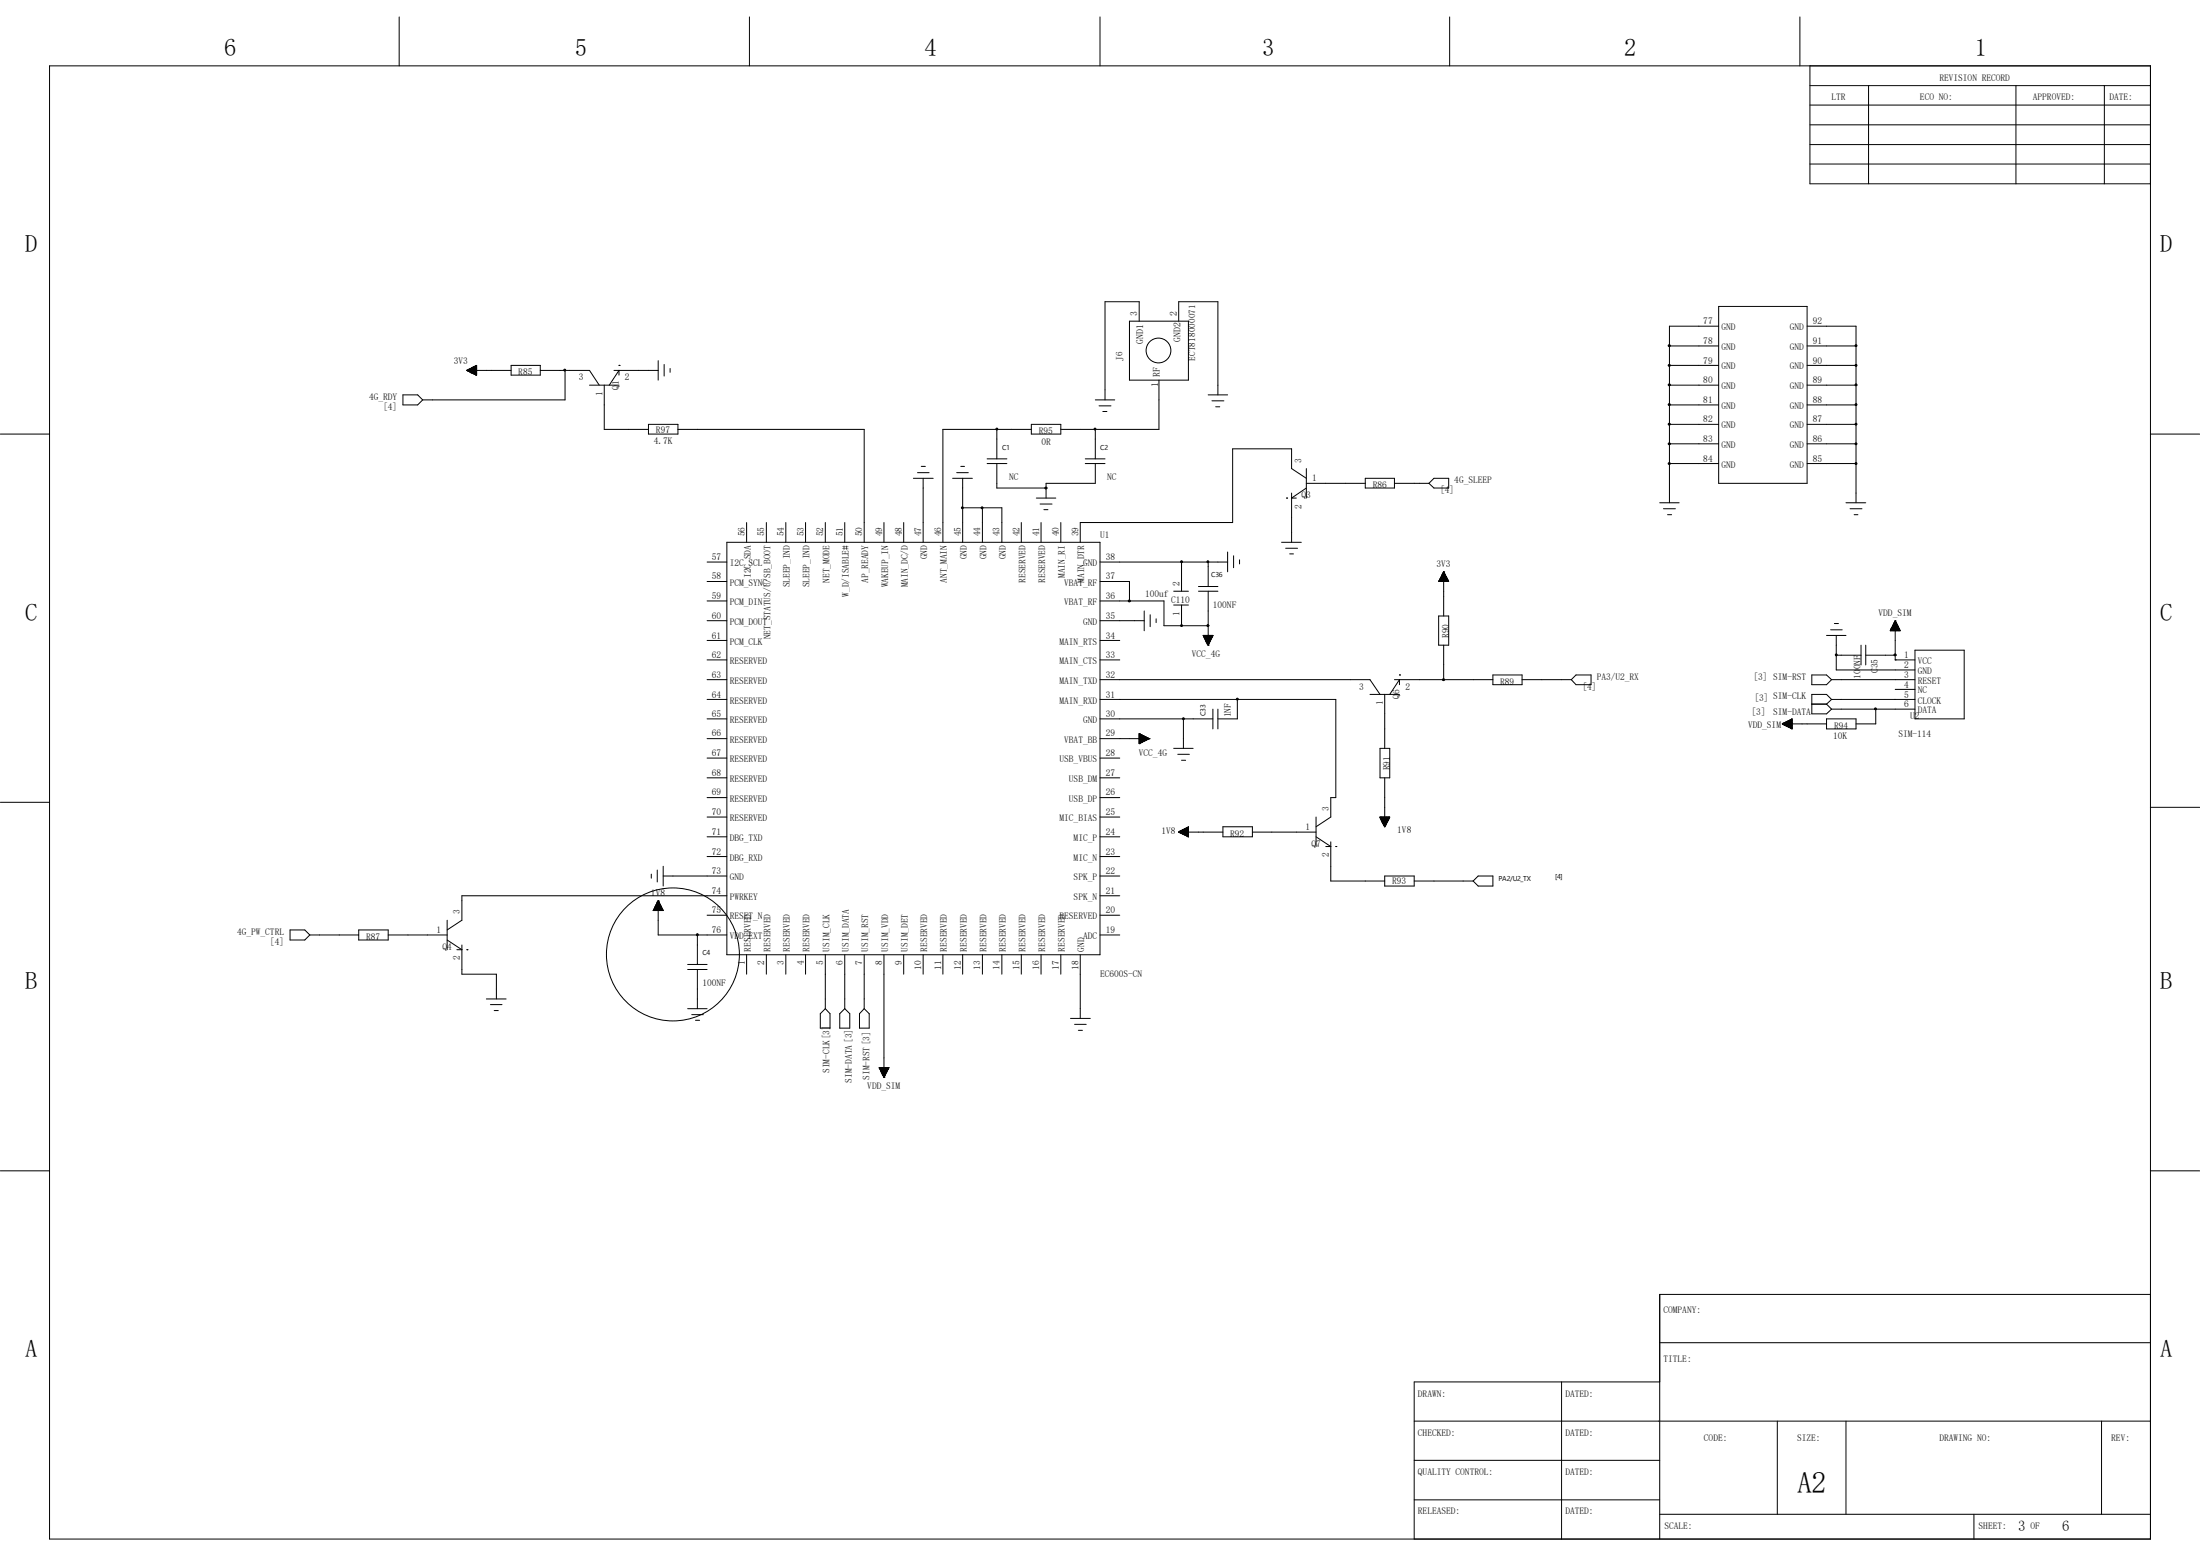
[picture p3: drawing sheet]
<svg xmlns="http://www.w3.org/2000/svg" width="297mm" height="210mm" viewBox="0 0 297 210" stroke-linecap="round" stroke-linejoin="round" font-family="sans-serif">
<g fill="none" stroke="#000" stroke-width=".14">
<path d="M6.7 8.9h283.6v198.8h-283.6zM53.9 2.3v6.6M101.2 2.3v6.6M148.5 2.3v6.6M195.7 2.3v6.6M243 2.3v6.6M244.3 8.9v15.9h46M244.3 16.8h46M244.3 11.6h46M244.3 14.2h46M244.3 19.5h46M252.3 11.6v13.2"/>
<path d="M272.2 11.6v13.2M284.1 11.6v13.2M244.3 22.1h46M0 58.6h6.7M54.4 53.3h2l.7 .7-.7 .7h-2zM63 50h6M63 50l1.3 .6M63 50l1.3-.7v1.3M63 50h.1M63.1 50h1.2M63.2 49.9v.2h1.1M63.2 49.9v.2"/>
<path d="M63.3 49.8v.3h1M63.3 49.8h1M63.4 49.8v.4M63.4 49.8v.4h.9M63.5 49.8h.8M63.5 49.7v.5M63.5 50.2h.8M63.6 50.3h.7M63.6 49.7v.6M63.7 49.7h.6M63.7 49.6v.7M63.7 49.6v.8h.6"/>
<path d="M63.8 49.6h.5M63.8 49.6v.8M63.9 49.5v1M64 49.5v1M64.1 49.4v1.1h.2M64.2 49.4v1.2M64.3 49.4v1.2M64.3 49.4h.1M64.3 49.3v1.3M64.3 49.4h-.1v1.2h.1M64.3 49.5h-.3v1h.3M64.3 49.6h-.5v.8h.5"/>
<path d="M64.3 49.9h-1.1v.2M64.3 49.7h-.8v.5M64.3 49.4h-.2v1.1M69 49.3h3.9v1.3h-3.9zM72.9 50h6.7l1.3 2M76.3 50v4h-19.2M79.6 52h4M81.6 52v6h5.9M82.9 50h6M83.6 49.3h.1M83.6 50.6v-.6l-1.3 2M87.5 57.3h4v1.3h-4z"/>
<path d="M88.9 48.7v2.6M89.7 49.2v1.6M90.5 49.7v.5M91.5 58h25.2v15.2M134.6 58v3.9M139.2 57.3h4v1.3h-4zM139.2 58h-11.9v15.2M147.9 58v3.9M147.9 54h2.6M148.4 54.8h1.6M148.9 55.5h.5M152.5 43.3h7.9v8h-7.9z"/>
<path d="M153.8 43.3v-2.6h-4.6v13.3M156.5 51.3v6.7h-13.3M159.1 43.3v-2.6h5.3v12.6M163.1 53.3h2.6M163.6 54.1h1.6M164.1 54.9h.6M225.4 59.9h.1M225.4 46.7h6.6M225.4 49.3h6.6M225.4 52h6.6M225.4 54.7h6.6M225.4 57.3h6.6"/>
<path d="M225.4 59.9h6.6M232 41.4h12v23.8h-12zM232 44h-6.6v23.9M244 44h6.6v23.9M244 46.7h6.6M244 49.3h6.6M244 52h6.6M244 54.7h6.6M244 57.3h6.6M244 59.9h6.6M250.6 52h.1M290.3 58.6h6.7"/>
<path d="M95.5 75.9h2.6M95.5 78.5h2.6M98.1 73.2h50.4v55.7h-50.4zM100.8 70.5v2.7M103.5 70.5v2.7M106.1 70.5v2.7M108.8 70.5v2.7M111.4 70.5v2.7M114 70.5v2.7M119.3 70.5v2.7M122 70.5v2.7M123.3 64.6h2.7"/>
<path d="M123.9 63.8h1.5M124.4 62.9h.5M124.6 64.6v8.6M128.6 64.6h2.7M129.2 63.8h1.5M129.7 62.9h.5M130 68.5h5.3v4.7M130 64.6v8.6M132.6 68.5v4.7M133.3 62.6h2.6M133.3 61.9h2.6M134.6 62.6v3.3h6.6"/>
<path d="M137.9 70.5v2.7M139.9 67.2h2.6M140.4 68h1.6M140.5 70.5v2.7M140.9 68.8h.6M141.2 65.9h.1M143.2 70.5v2.7M146.5 62.6h2.7M146.5 61.9h2.7M147.9 62.6v2.6h-6.7v2M148.5 75.9h17.2M148.5 78.5h4v2.6"/>
<path d="M158.5 79.8h1.9M159.5 75.9v3.9M161.8 79.2h2.6M161.8 79.8h2.6M163.1 75.9v3.3M163.1 79.8v7.3M165.7 74.5v2.7M166.5 75v1.6M167.3 75.6v.5M173 73.2h2.7M173.6 74h1.6M173.7 67.2h.1"/>
<path d="M174.1 74.8h.5M174.4 66.5v6.7M176.4 65.2h7.9M176.4 64.6l-2-1.4v-2.6h-8v9.9h-20.6v2.7M176.4 63.2v4M176.4 65.9l-2 1.3h.6M184.3 64.6h4v1.3h-4zM188.3 65.2h4.6M193.6 64.6h2v1.3h-2l-.7-.7zM194.3 78.4l1.2 .1M194.3 78.4v.1M194.3 78.4h1.2"/>
<path d="M194.3 78.3v.2M194.4 78.3h1.1M194.4 78.2v.3M194.4 78.2h1M194.4 78.1h1M194.5 78h.8v.5M194.5 77.9h.8M194.5 77.9v.6M194.6 77.9h.6M194.6 77.8h.6v.7M194.6 77.7h.6M194.6 77.6v.9"/>
<path d="M194.7 77.7h.4M194.7 77.6h.4M194.7 77.5v1M194.7 77.5h.4M194.7 77.4v1.1M194.8 77.4h.2M194.8 77.4h.2v1.1M194.8 77.3h.2M194.8 77.3v1.2M194.9 77.3h.1M194.9 77.3v1.2M194.9 77.2v1.3"/>
<path d="M194.9 77.2h.1M194.9 77.2l.7 1.3h-1.4zM194.9 77.2v5.9M195.1 77.5v1M195.1 77.6v.9M195.2 77.7v.8M195.2 77.8h-.6v.7M195.3 77.9v.6M195.3 78h-.8v.5M195.4 78.1h-1v.4M195.4 78.1v.4M195.5 78.2v.3"/>
<path d="M195.5 78.3v.2M224.1 67.9h2.6M224.6 68.7h1.6M225.1 69.5h.6M225.4 62.6h6.6M244 62.6h6.6M249.2 67.9h2.7M249.8 68.7h1.6M250.3 69.5h.5M95.5 81.1h2.6M95.5 83.8h2.6M95.5 86.4h2.6"/>
<path d="M95.5 89.1h2.6M95.5 91.7h2.6M95.5 94.4h2.6M95.5 97h2.6M95.5 99.7h2.6M148.5 81.1h8.6v3.4h6M148.5 83.8h6M148.5 86.4h2.7M148.5 89.1h2.7M148.5 91.7h36.5l1.3 2M148.5 94.4h31.8v13.3h-.6v2.6l-2 1.3M148.5 97h15.2"/>
<path d="M148.5 99.7h6.7M153.8 99h.1M153.8 99v1.4M153.8 99l1.4 .7M153.8 99.1h.3v1.1h-.3M153.8 99.3h.5v.8h-.5M153.8 100h.8M153.8 99.8h1.1M153.8 99.8h1.2M153.8 99.7h1.4M153.8 99.7h1.3M153.8 99.6h1.2v.2"/>
<path d="M153.8 99.6h1.1v.2M153.8 99.5h1v.4M153.8 99.4h.9v.5M153.8 99.4h.8v.6M153.8 99.4h.6v.6M153.8 99.2h.4v1M153.8 99.2h.3v1M153.8 99.1h.1v1.2M153.9 99.1v1.2M154 99.1v1.2h-.2M154.1 99.1v1.1M154.2 99.2v1"/>
<path d="M154.3 99.3v.8M154.4 99.3v.7M154.5 82.5v2.6M154.5 99.4v.6M154.6 99.4v.5M154.7 99.5v.4h-.9M154.8 99.5v.4h-1M154.9 99.6v.2M155 99.7h.1M155.2 99.7h.1M155.2 99.7l-1.4 .7M155.3 83v1.6"/>
<path d="M156.1 83.5v.5M158.5 81.7h1.9M159.5 81.7v2.8M159.8 97v4M162.5 85.9h1.2M162.5 85.8v.1M162.5 85.8v.1h1.2v-.1M162.6 86h1.1M162.6 85.8v.3M162.6 86.1h1M162.6 85.8v.4M162.6 86.2h.9"/>
<path d="M162.7 86.3h.8M162.7 85.8v.5h.8v-.5M162.7 85.8v.6h.7M162.8 85.8v.7M162.8 86.5h.6M162.8 85.8v.8M162.9 86.6h.4M162.9 85.8v.9M162.9 86.7h.4M162.9 85.8v1h.3M163 85.8v1.2M163 87h.2"/>
<path d="M163.1 85.8v1.2M163.1 87.1h.1M163.1 84.5h.1M163.2 85.8v1.2h-.1M163.2 85.8v1.1h-.2M163.2 85.8v1h-.3M163.3 85.8v.9h-.4M163.4 85.8v.8h-.6M163.4 85.8v.6h-.6M163.4 85.8v.6h-.7M163.6 85.8v.3h-1M163.6 85.8v.2h-1"/>
<path d="M163.7 85.8h-1.2M163.7 95.7v2.7M163.7 85.8h-1.3l.7 1.3M163.7 85.8l-.6 1.3M164.4 95.7v2.7M167 94.4v2.6h-2.6M185 93.7h3.9M186.9 93.7v7.3M188.3 91.7h13.2M188.9 91.1h.1M188.9 92.4v-.7l-1.3 2M194.2 83.1h1.4v4h-1.4z"/>
<path d="M194.9 87.1v4.6M201.5 91.1h4v1.3h-4zM205.5 91.7h6.6M212.8 91.1h2v1.3h-2l-.7-.7zM240.6 97.7h6M240.6 97.7l1.3-.7v1.4zM240.7 97.7h1.2M240.8 97.8h1.1M240.8 97.6v.2M240.9 97.6v.2M240.9 97.5v.4h1M241 97.5h.9"/>
<path d="M241 97.5v.4M241 97.9h.9M241.1 97.5v.5h.8M241.1 97.5v.5M241.2 97.5h.7M241.2 97.4v.6M241.2 97.4v.6h.7M241.3 97.4h.6M241.3 97.4v.6M241.3 97.3v.8h.6M241.4 97.3h.5M241.4 97.3v.8"/>
<path d="M241.5 97.2v.9M241.6 97.2v1h.3M241.6 97.2h.3M241.6 97.2v1M241.7 97.2v1.1M241.8 97.1v1.2h.1M241.9 97.1v1.2M241.9 97.1h.1M241.9 97.2h-.2v1h.2M241.9 97.3h-.4v.8h.4M241.9 97.6h-1.2v.1M241.9 97.6h-1.1v.2"/>
<path d="M241.9 97.5h-.9v.4M241.9 97.1h-.1v1.2M244.6 91.1h2l.7 .6-.7 .7h-2zM244.6 95h2M246.6 97h4v1.4h-4zM246.6 85.8h2.6M246.6 95l.7 .7M247.1 85h1.6M247.3 91.7h11.2M247.3 94.4h11.2M247.3 95.7h11.2M247.3 94.4l-.7-.7h-2v2.7h2l.7-.7"/>
<path d="M247.3 94.4l-.7 .6M247.6 84.2h.6M247.9 88.4h3.3M247.9 85.8v4.6h10.6M251.2 87.1v2.6M251.9 87.1v2.6M251.9 88.4h4M253.2 95.7v2h-2.6M255.2 85.1h1.3M255.2 85v.1M255.3 85h1.2M255.3 84.9v.2"/>
<path d="M255.3 84.9h1.1M255.3 84.8v.3M255.4 84.8h1M255.4 84.8h.9v.3M255.4 84.7v.4M255.4 84.7h.9M255.4 84.6v.5M255.5 84.6h.8v.5M255.5 84.5h.7v.6M255.6 84.5h.6M255.6 84.4h.6M255.6 84.4v.7"/>
<path d="M255.6 84.2v.9M255.7 84.3h.4M255.7 84.2h.4M255.7 84.2v.9M255.7 84.1h.3v1M255.7 84v1.1M255.7 84.1h.3M255.8 84h.2M255.8 84h.1M255.8 83.9v1.2M255.8 83.9h.1v1.2M255.9 83.8h.1"/>
<path d="M255.9 89.1h.1M255.9 88.4h.1M255.9 89.1h2.6M255.9 93h2.6M255.9 83.8v5.3M255.9 83.8l.6 1.3h-1.3zM255.9 83.9h-.1v1.2M256 84v1.1M256.1 84.2v.9M256.2 84.3v.8M256.2 84.5h-.7v.6M256.2 84.4v.7"/>
<path d="M256.4 84.8v.3M256.5 85v.1M258.5 87.8h6.7v9.2h-6.7zM0 108.3h6.7M87.9 118v.5M88.7 117.4v1.6M89.5 118.2h8.6M89.5 116.9v2.7M95.5 102.3h2.6M95.5 105h2.6M95.5 107.7h2.6M95.5 110.3h2.6"/>
<path d="M95.5 112.9h2.6M95.5 115.6h2.6M148.5 102.3h2.7M148.5 105h2.7M148.5 107.7h2.7M148.5 110.3h2.7M148.5 112.9h2.7M148.5 115.6h2.7M148.5 118.2h2.7M153.8 100.4h.1M153.8 100.2h.4M153.8 100.2h.5"/>
<path d="M153.8 100h.7M158.5 101h2.6M159 101.8h1.6M159.1 112.3h.1M159.1 112.3h6M159.1 112.3l1.3-.7v1.3M159.1 112.3l1.3 .6M159.2 112.4h1.2M159.2 112.3h.1M159.3 112.4h1.1M159.3 112.2v.2M159.4 112.1v.3h1"/>
<path d="M159.5 112.1v.4h.9M159.5 102.6h.6M159.6 112.6h.8M159.6 112.1v.4M159.7 112.6h.7M159.7 112v.6M159.8 112.6h.6M159.8 111.9v.7M159.9 111.9v.8M159.9 112.7h.5M160 111.8v.9M160.1 112.8h.3"/>
<path d="M160.1 111.8v1M160.2 111.7v1.1M160.3 111.7v1.2M160.4 112.9h.1M160.4 111.7h-.1v1.2h.1M160.4 111.8h-.3v.9h.3M160.4 112.2h-1.2v.2M160.4 112.2h-1.1v.2M160.4 112.1h-1v.3M160.4 112.1h-.8v.4M160.4 112h-.8v.6M160.4 112h-.6v.6"/>
<path d="M160.4 111.9h-.5v.7M160.4 111.8h-.4v.9M160.4 111.8h-.2v1M160.4 111.7v1.2M165.1 111.6h4v1.3h-4zM169.1 112.3h8.6M177.7 110.3v4M177.7 112.9l2 1.4h-.7M179.7 113.6v5.3h7.2M180.3 114.3h.1M186.3 101h1.3v4h-1.3zM186.3 110.3h1.3l-.7 1.3"/>
<path d="M186.3 110.3v.1h1.3M186.3 110.3l.6 1.3M186.3 110.3h1.3M186.4 110.3v.2h1.1M186.4 110.4h1.2M186.4 110.5h1.1M186.4 110.3v.3h1.1v-.3M186.5 110.7h.9M186.5 110.3v.4h1M186.5 110.3v.5h.9v-.5M186.6 110.3v.6h.7M186.6 110.8h.8"/>
<path d="M186.6 111h.6M186.6 111h.7M186.6 110.3v.7M186.6 111.1h.6M186.7 111.1h.5M186.7 110.3v.9M186.7 111.2h.5M186.7 110.3v1M186.8 111.4h.3M186.8 110.3v1h.3M186.9 110.3v1.2h.1M186.9 118.2h4v1.4h-4z"/>
<path d="M186.9 105v6.6M186.9 111.6h.1M187 110.3v1.2M187.1 110.3v1.1h-.2M187.1 110.3v1h-.3M187.2 110.3v.9h-.5M187.2 110.3v.8M187.2 110.3v.7M187.3 110.3v.6M187.5 110.3v.4h-1.1M187.5 110.3v.1M187.6 110.3h.1"/>
<path d="M190.9 118.9h8M198.9 118.9l.7-.7h1.9v1.4h-1.9zM290.3 109h6.7M39.2 125.5h1.9l.7 .7-.7 .7h-1.9zM41.8 126.2h6.6M48.4 125.5h4v1.4h-4zM52.4 126.2h8M60.4 124.2v4M60.4 126.9l2 1.3h-.7M62.4 127.6v3.9h4.6v3.3M63 128.2h.1M65.7 134.8h2.6"/>
<path d="M66.2 135.6h1.6M66.7 136.4h.6M88.2 122.9h1.3M88.2 122.8v.1M88.3 122.8h1.2M88.3 122.9v-.2h1.2v.2M88.3 122.7h1.1M88.3 122.6h1.1v.3M88.3 122.6h1.1M88.3 122.6v.3M88.4 122.5h.9v.4M88.4 122.5v.4"/>
<path d="M88.4 122.5h.9M88.4 122.9v-.5h.9v.5M88.5 122.3h.7M88.5 122.3h.7v.6M88.5 122.3v.6M88.6 122.2h.6v.7M88.6 122.1h.5v.8M88.6 122h.5v.9M88.6 121.9v1M88.7 121.9h.4M88.7 121.9h.3v1M88.7 121.8v1.1"/>
<path d="M88.7 121.7v1.2M88.7 121.8h.3M88.7 121.8h.3v1.1M88.8 121.7h.1M88.8 121.7h.1v1.2M88.8 121.6v1.3M88.9 121.6h.1M88.9 121.6v4.6h9.2M88.9 121.6l.6 1.3h-1.3zM89.1 122h-.5v.9M89.2 122.1h-.6v.8M92.8 130.2h2.7"/>
<path d="M92.8 130.9h2.7M92.8 136.1h2.7M93.4 136.9h1.6M93.9 137.7h.5M94.1 126.2v4M94.1 130.9v5.2M95.5 123.5h2.6M98.1 120.9h-35.7v3.3l-2 1.3M100.8 128.9v2.6M103.5 128.9v2.6M106.1 128.9v2.6M108.8 128.9v2.6"/>
<path d="M111.4 128.9v7.2M111.4 136.1l.7 .7v2h-1.4v-2zM113.4 136.8l.6-.7 .7 .7v2h-1.3zM114 128.9v7.2M116.7 128.9v7.2M116.7 136.1l.6 .7v2h-1.3v-2zM119.3 128.9v16.5M122 128.9v2.6M124.6 128.9v2.6M127.3 128.9v2.6M130 128.9v2.6M132.6 128.9v2.6"/>
<path d="M135.3 128.9v2.6M137.9 128.9v2.6M140.5 128.9v2.6M143.2 128.9v2.6M144.5 137.5h2.7M145.1 138.3h1.5M145.6 139.1h.5M145.8 128.9v8.6M148.5 120.9h2.7M148.5 123.5h2.7M148.5 126.2h2.7M0 158h6.7"/>
<path d="M118.7 144.1l.6 1.3M118.7 144.1h1.3l-.7 1.3M118.7 144.1v.1M118.7 144.2h1.3M118.8 144.3h1.1M118.8 144.1v.2M118.8 144.4h1M118.8 144.1v.3h1.1v-.3M118.9 144.1v.4h.9v-.4M118.9 144.5h.9M118.9 144.1v.5M119 144.1v.6h.7v-.6"/>
<path d="M119 144.6h.7M119 144.7h.7M119 144.1v.7h.6M119.1 144.1v.8h.5M119.1 144.1v.9M119.2 145h.3M119.2 144.1v1.1M119.2 145.2h.3M119.3 144.1v1.1M119.3 145.2h.1M119.3 144.1v1.3M119.3 145.4h.1"/>
<path d="M119.4 144.1v1.2h-.1M119.5 144.1v1.1h-.2M119.5 144.1v1h-.3M119.5 144.1v.9h-.4M119.6 144.1v.8h-.5M119.7 144.1v.7h-.7M119.8 144.1v.5h-.9M119.9 144.1v.1h-1.1M120 144.1h-1.3M290.3 158h6.7M290.3 174.7h-66.2v33M190.9 191.8h99.4"/>
<path d="M190.9 197.1h33.2M210.8 186.5v21.2M224.1 181.2h66.2M224.1 186.5h-33.2v21.2M239.9 191.8v12.6M249.2 191.8v12.6M283.7 191.8v12.6M190.9 202.4h33.2M224.1 204.4h66.2M266.5 204.4v3.3"/>
<circle cx="156.4" cy="47.3" r="1.67"/>
<circle cx="90.8" cy="128.8" r="9"/>
</g>
<g fill="#000" stroke="#000" stroke-width=".14">
<path d="M225.3 59.8h.2v.2h-.2z" fill-rule="evenodd"/>
<path d="M225.3 57.2h.2v.1h-.2z" fill-rule="evenodd"/>
<path d="M225.3 54.5h.2v.2h-.2z" fill-rule="evenodd"/>
<path d="M225.3 51.9h.2v.1h-.2z" fill-rule="evenodd"/>
<path d="M225.3 49.2h.2v.2h-.2z" fill-rule="evenodd"/>
<path d="M225.3 46.6h.2v.1h-.2z" fill-rule="evenodd"/>
<path d="M141.1 65.8h.2v.2h-.2z" fill-rule="evenodd"/>
<path d="M225.3 62.5h.2v.2h-.2z" fill-rule="evenodd"/>
<path d="M152.4 81h.2v.2h-.2z" fill-rule="evenodd"/>
<path d="M194.8 91.6h.2v.2h-.2z" fill-rule="evenodd"/>
<path d="M255.7 88.3h.2v.2h-.2z" fill-rule="evenodd"/>
<circle cx="76.2" cy="50" r=".13"/>
<circle cx="134.6" cy="57.9" r=".13"/>
<circle cx="147.8" cy="57.9" r=".13"/>
<circle cx="250.6" cy="46.7" r=".13"/>
<circle cx="250.6" cy="49.3" r=".13"/>
<circle cx="250.6" cy="51.9" r=".13"/>
<circle cx="250.6" cy="54.6" r=".13"/>
<circle cx="250.6" cy="57.3" r=".13"/>
<circle cx="250.6" cy="59.9" r=".13"/>
<circle cx="129.9" cy="68.5" r=".13"/>
<circle cx="132.6" cy="68.5" r=".13"/>
<circle cx="159.5" cy="75.8" r=".13"/>
<circle cx="163.1" cy="75.8" r=".13"/>
<circle cx="250.6" cy="62.6" r=".13"/>
<circle cx="159.5" cy="84.4" r=".13"/>
<circle cx="159.8" cy="97" r=".13"/>
<circle cx="163.1" cy="84.4" r=".13"/>
<circle cx="167" cy="94.4" r=".13"/>
<circle cx="247.9" cy="88.4" r=".13"/>
<circle cx="253.2" cy="95.7" r=".13"/>
<circle cx="94.1" cy="126.2" r=".13"/>
</g>
<text font-size="4" x="242.6" y="201.5">A2</text>
<g font-size="3.3">
<text x="30.3" y="7.6">6</text>
<text x="77.6" y="7.6">5</text>
<text x="124.8" y="7.6">4</text>
<text x="170.4" y="7.6">3</text>
<text x="219.3" y="7.6">2</text>
<text x="266.6" y="7.6">1</text>
<text x="3.4" y="34.1">D</text>
<text x="291.6" y="34.1">D</text>
<text x="3.4" y="83.8">C</text>
<text x="291.6" y="83.8">C</text>
<text x="3.4" y="133.5">B</text>
<text x="291.6" y="133.5">B</text>
<text x="3.4" y="183.2">A</text>
<text x="291.6" y="183.2">A</text>
</g>
<g font-size="2">
<text x="272.5" y="206.6">3</text>
<text x="278.4" y="206.6">6</text>
</g>
<g font-size="1.3">
<text x="261.8" y="10.9">REVISION RECORD</text>
<text x="247.3" y="13.5">LTR</text>
<text x="259.2" y="13.5">ECO NO:</text>
<text x="274.4" y="13.5">APPROVED:</text>
<text x="284.8" y="13.5">DATE:</text>
<text x="153.5" y="42.6" transform="rotate(-90 153.5 42.6)">3</text>
<text x="154.3" y="46.5" transform="rotate(-90 154.3 46.5)">GND1</text>
<text x="158.9" y="42.6" transform="rotate(-90 158.9 42.6)">2</text>
<text x="159.4" y="46.2" transform="rotate(-90 159.4 46.2)">GND2</text>
<text x="230" y="43.8">77</text>
<text x="230" y="46.4">78</text>
<text x="232.4" y="44.6">GND</text>
<text x="232.4" y="47.2">GND</text>
<text x="241.6" y="47.2">GND</text>
<text x="241.6" y="44.6">GND</text>
<text x="244.7" y="46.4">91</text>
<text x="244.7" y="43.8">92</text>
<text x="49.8" y="54">4G_RDY</text>
<text x="61.3" y="49.2">3V3</text>
<text x="70" y="50.6">R85</text>
<text x="78.1" y="51.4">3</text>
<text x="81.3" y="53.4" transform="rotate(-90 81.3 53.4)">1</text>
<text x="83.6" y="52.6" transform="rotate(-90 83.6 52.6)">Q1</text>
<text x="84.4" y="51.4">2</text>
<text x="156.3" y="52.2" transform="rotate(-90 156.3 52.2)">1</text>
<text x="156.6" y="50.9" transform="rotate(-90 156.6 50.9)">RF</text>
<text x="230" y="49.1">79</text>
<text x="230" y="51.7">80</text>
<text x="232.4" y="49.9">GND</text>
<text x="232.4" y="52.5">GND</text>
<text x="241.6" y="52.5">GND</text>
<text x="241.6" y="49.9">GND</text>
<text x="244.7" y="51.7">89</text>
<text x="244.7" y="49.1">90</text>
<text x="51.7" y="55.3">[4]</text>
<text x="88.3" y="60">4.7K</text>
<text x="88.6" y="58.5">R97</text>
<text x="140.3" y="58.6">R95</text>
<text x="230" y="54.4">81</text>
<text x="230" y="57">82</text>
<text x="230" y="59.6">83</text>
<text x="232.4" y="55.2">GND</text>
<text x="232.4" y="57.8">GND</text>
<text x="241.6" y="57.8">GND</text>
<text x="241.6" y="55.2">GND</text>
<text x="244.7" y="59.6">86</text>
<text x="244.7" y="57">87</text>
<text x="244.7" y="54.4">88</text>
<text x="136.2" y="64.8">NC</text>
<text x="140.6" y="60.1">0R</text>
<text x="149.5" y="64.8">NC</text>
<text x="175.7" y="62.4" transform="rotate(-90 175.7 62.4)">3</text>
<text x="177.2" y="65">1</text>
<text x="185.3" y="65.9">R86</text>
<text x="196.3" y="65.2">4G_SLEEP</text>
<text x="230" y="62.3">84</text>
<text x="232.4" y="60.5">GND</text>
<text x="232.4" y="63.1">GND</text>
<text x="241.6" y="63.1">GND</text>
<text x="241.6" y="60.5">GND</text>
<text x="244.7" y="62.3">85</text>
<text x="175.7" y="67.2">Q3</text>
<text x="175.7" y="68.7" transform="rotate(-90 175.7 68.7)">2</text>
<text x="194.4" y="66.6">[4]</text>
<text x="96.1" y="75.6">57</text>
<text x="98.5" y="76.4">I2C_SCL</text>
<text x="100.5" y="72.4" transform="rotate(-90 100.5 72.4)">56</text>
<text x="103.2" y="72.4" transform="rotate(-90 103.2 72.4)">55</text>
<text x="105.8" y="72.4" transform="rotate(-90 105.8 72.4)">54</text>
<text x="108.5" y="72.4" transform="rotate(-90 108.5 72.4)">53</text>
<text x="111.1" y="72.4" transform="rotate(-90 111.1 72.4)">52</text>
<text x="113.8" y="72.4" transform="rotate(-90 113.8 72.4)">51</text>
<text x="116.4" y="72.4" transform="rotate(-90 116.4 72.4)">50</text>
<text x="119.1" y="72.4" transform="rotate(-90 119.1 72.4)">49</text>
<text x="121.8" y="72.4" transform="rotate(-90 121.8 72.4)">48</text>
<text x="124.4" y="72.4" transform="rotate(-90 124.4 72.4)">47</text>
<text x="125.2" y="75.5" transform="rotate(-90 125.2 75.5)">GND</text>
<text x="127" y="72.4" transform="rotate(-90 127 72.4)">46</text>
<text x="129.7" y="72.4" transform="rotate(-90 129.7 72.4)">45</text>
<text x="130.5" y="75.5" transform="rotate(-90 130.5 75.5)">GND</text>
<text x="132.3" y="72.4" transform="rotate(-90 132.3 72.4)">44</text>
<text x="133.2" y="75.5" transform="rotate(-90 133.2 75.5)">GND</text>
<text x="135" y="72.4" transform="rotate(-90 135 72.4)">43</text>
<text x="135.8" y="75.5" transform="rotate(-90 135.8 75.5)">GND</text>
<text x="137.6" y="72.4" transform="rotate(-90 137.6 72.4)">42</text>
<text x="140.3" y="72.4" transform="rotate(-90 140.3 72.4)">41</text>
<text x="143" y="72.4" transform="rotate(-90 143 72.4)">40</text>
<text x="145.6" y="72.4" transform="rotate(-90 145.6 72.4)">39</text>
<text x="146.2" y="76.4">GND</text>
<text x="148.5" y="72.6">U1</text>
<text x="149.3" y="75.6">38</text>
<text x="193.9" y="76.5">3V3</text>
<text x="96.1" y="78.2">58</text>
<text x="96.1" y="80.9">59</text>
<text x="96.1" y="83.5">60</text>
<text x="98.5" y="79">PCM_SYNC</text>
<text x="98.5" y="81.7">PCM_DIN</text>
<text x="101.3" y="78" transform="rotate(-90 101.3 78)">I2C_SDA</text>
<text x="106.6" y="79.3" transform="rotate(-90 106.6 79.3)">SLEEP_IND</text>
<text x="109.3" y="79.3" transform="rotate(-90 109.3 79.3)">SLEEP_IND</text>
<text x="112" y="78.7" transform="rotate(-90 112 78.7)">NET_MODE</text>
<text x="114.6" y="80.6" transform="rotate(-90 114.6 80.6)">W_D/ISABLE#</text>
<text x="117.2" y="78.7" transform="rotate(-90 117.2 78.7)">AP_READY</text>
<text x="119.9" y="79.3" transform="rotate(-90 119.9 79.3)">WAKEUP_IN</text>
<text x="122.6" y="79.3" transform="rotate(-90 122.6 79.3)">MAIN_DC/D</text>
<text x="127.8" y="78.7" transform="rotate(-90 127.8 78.7)">ANT_MAIN</text>
<text x="138.4" y="78.7" transform="rotate(-90 138.4 78.7)">RESERVED</text>
<text x="141.1" y="78.7" transform="rotate(-90 141.1 78.7)">RESERVED</text>
<text x="143.7" y="79">VBAT_RF</text>
<text x="143.7" y="81.7">VBAT_RF</text>
<text x="143.8" y="78" transform="rotate(-90 143.8 78)">MAIN_RI</text>
<text x="146.4" y="78.7" transform="rotate(-90 146.4 78.7)">MAIN_DTR</text>
<text x="149.3" y="78.2">37</text>
<text x="149.3" y="80.9">36</text>
<text x="149.3" y="83.5">35</text>
<text x="154.6" y="80.6">100uf</text>
<text x="158.1" y="81.3">C110</text>
<text x="159.3" y="83.1" transform="rotate(-90 159.3 83.1)">1</text>
<text x="159.3" y="79" transform="rotate(-90 159.3 79)">2</text>
<text x="163.7" y="82.1">100NF</text>
<text x="253.6" y="83.1">VDD_SIM</text>
<text x="96.1" y="86.2">61</text>
<text x="96.1" y="88.8">62</text>
<text x="98.5" y="84.3">PCM_DOUT</text>
<text x="98.5" y="87">PCM_CLK</text>
<text x="98.5" y="89.6">RESERVED</text>
<text x="104" y="86.3" transform="rotate(-90 104 86.3)">NET_STATUS/U/SB_BOOT</text>
<text x="143" y="87">MAIN_RTS</text>
<text x="143" y="89.6">MAIN_CTS</text>
<text x="146.2" y="84.3">GND</text>
<text x="149.3" y="86.2">34</text>
<text x="149.3" y="88.8">33</text>
<text x="160.9" y="88.7">VCC_4G</text>
<text x="195.6" y="86.1" transform="rotate(-90 195.6 86.1)">R90</text>
<text x="257.1" y="88.8">1</text>
<text x="258.9" y="89.6">VCC</text>
<text x="96.1" y="91.5">63</text>
<text x="96.1" y="94.1">64</text>
<text x="98.5" y="92.3">RESERVED</text>
<text x="98.5" y="95">RESERVED</text>
<text x="143" y="92.3">MAIN_TXD</text>
<text x="143" y="95">MAIN_RXD</text>
<text x="149.3" y="91.5">32</text>
<text x="149.3" y="94.1">31</text>
<text x="183.5" y="93.1">3</text>
<text x="186.7" y="95.2" transform="rotate(-90 186.7 95.2)">1</text>
<text x="188.9" y="94.4" transform="rotate(-90 188.9 94.4)">Q6</text>
<text x="189.7" y="93.1">2</text>
<text x="202.5" y="92.4">R89</text>
<text x="213.7" y="93.1">[4]</text>
<text x="215.6" y="91.7">PA3/U2_RX</text>
<text x="236.7" y="91.8">[3] SIM-RST</text>
<text x="236.9" y="94.6">[3] SIM-CLK</text>
<text x="251.2" y="91.6" transform="rotate(-90 251.2 91.6)">100NF</text>
<text x="253.5" y="90.8" transform="rotate(-90 253.5 90.8)">C35</text>
<text x="257.1" y="90.1">2</text>
<text x="257.1" y="91.5">3</text>
<text x="257.1" y="92.8">4</text>
<text x="257.1" y="94.1">5</text>
<text x="257.1" y="95.5">6</text>
<text x="258.9" y="91">GND</text>
<text x="258.9" y="92.3">RESET</text>
<text x="258.9" y="93.6">NC</text>
<text x="258.9" y="95">CLOCK</text>
<text x="96.1" y="96.8">65</text>
<text x="96.1" y="99.4">66</text>
<text x="98.5" y="97.6">RESERVED</text>
<text x="98.5" y="100.2">RESERVED</text>
<text x="143.7" y="100.2">VBAT_BB</text>
<text x="146.2" y="97.6">GND</text>
<text x="149.3" y="96.8">30</text>
<text x="149.3" y="99.4">29</text>
<text x="153.8" y="102">VCC_4G</text>
<text x="166.2" y="96.8" transform="rotate(-90 166.2 96.8)">1NF</text>
<text x="236" y="98.2">VDD_SIM</text>
<text x="236.5" y="96.6">[3]</text>
<text x="239.4" y="96.5">SIM-DATA</text>
<text x="247.5" y="99.7">10K</text>
<text x="247.6" y="98.4">R94</text>
<text x="256.3" y="99.5">SIM-114</text>
<text x="257.9" y="97">U2</text>
<text x="258.9" y="96.3">DATA</text>
<text x="96.1" y="102.1">67</text>
<text x="96.1" y="104.7">68</text>
<text x="96.1" y="107.4">69</text>
<text x="98.5" y="102.9">RESERVED</text>
<text x="98.5" y="105.5">RESERVED</text>
<text x="143" y="102.9">USB_VBUS</text>
<text x="144.3" y="105.5">USB_DM</text>
<text x="149.3" y="102.1">28</text>
<text x="149.3" y="104.7">27</text>
<text x="149.3" y="107.4">26</text>
<text x="187.6" y="104" transform="rotate(-90 187.6 104)">R91</text>
<text x="96.1" y="110">70</text>
<text x="96.1" y="112.7">71</text>
<text x="98.5" y="108.2">RESERVED</text>
<text x="98.5" y="110.8">RESERVED</text>
<text x="98.5" y="113.5">DBG_TXD</text>
<text x="143" y="110.8">MIC_BIAS</text>
<text x="144.3" y="108.2">USB_DP</text>
<text x="144.9" y="113.5">MIC_P</text>
<text x="149.3" y="110">25</text>
<text x="149.3" y="112.7">24</text>
<text x="156.8" y="112.6">1V8</text>
<text x="166.1" y="112.9">R92</text>
<text x="176.2" y="112">1</text>
<text x="179.4" y="109.5" transform="rotate(-90 179.4 109.5)">3</text>
<text x="188.6" y="112.4">1V8</text>
<text x="96.1" y="115.4">72</text>
<text x="96.1" y="118">73</text>
<text x="98.5" y="116.2">DBG_RXD</text>
<text x="98.5" y="118.8">GND</text>
<text x="144.9" y="116.2">MIC_N</text>
<text x="144.9" y="118.8">SPK_P</text>
<text x="149.3" y="115.4">23</text>
<text x="149.3" y="118">22</text>
<text x="177" y="114.3">Q7</text>
<text x="179.4" y="115.7" transform="rotate(-90 179.4 115.7)">2</text>
<text x="188" y="119.3">R93</text>
<text x="58.9" y="125.9">1</text>
<text x="62.1" y="123.4" transform="rotate(-90 62.1 123.4)">3</text>
<text x="87.9" y="120.9">1V8</text>
<text x="96.1" y="120.6">74</text>
<text x="96.1" y="123.3">75</text>
<text x="96.1" y="125.9">76</text>
<text x="98.5" y="121.5">PWRKEY</text>
<text x="98.5" y="124.1">RESET_N</text>
<text x="143" y="124.1">RESERVED</text>
<text x="144.9" y="121.5">SPK_N</text>
<text x="149.3" y="120.6">21</text>
<text x="149.3" y="123.3">20</text>
<text x="149.3" y="125.9">19</text>
<text x="32" y="126.2">4G_PW_CTRL</text>
<text x="36.4" y="127.6">[4]</text>
<text x="49.4" y="126.9">R87</text>
<text x="59.7" y="128.2">Q4</text>
<text x="62.1" y="129.6" transform="rotate(-90 62.1 129.6)">2</text>
<text x="98.5" y="126.7">VDD_EXT</text>
<text x="100.5" y="130.3" transform="rotate(-90 100.5 130.3)">1</text>
<text x="101.3" y="128.4" transform="rotate(-90 101.3 128.4)">RESERVED</text>
<text x="103.2" y="130.3" transform="rotate(-90 103.2 130.3)">2</text>
<text x="104" y="128.4" transform="rotate(-90 104 128.4)">RESERVED</text>
<text x="105.8" y="130.3" transform="rotate(-90 105.8 130.3)">3</text>
<text x="106.6" y="128.4" transform="rotate(-90 106.6 128.4)">RESERVED</text>
<text x="108.5" y="130.3" transform="rotate(-90 108.5 130.3)">4</text>
<text x="109.3" y="128.4" transform="rotate(-90 109.3 128.4)">RESERVED</text>
<text x="111.1" y="130.3" transform="rotate(-90 111.1 130.3)">5</text>
<text x="112" y="128.4" transform="rotate(-90 112 128.4)">USIM_CLK</text>
<text x="113.8" y="130.3" transform="rotate(-90 113.8 130.3)">6</text>
<text x="114.6" y="128.4" transform="rotate(-90 114.6 128.4)">USIM_DATA</text>
<text x="116.4" y="130.3" transform="rotate(-90 116.4 130.3)">7</text>
<text x="117.2" y="128.4" transform="rotate(-90 117.2 128.4)">USIM_RST</text>
<text x="119.1" y="130.3" transform="rotate(-90 119.1 130.3)">8</text>
<text x="119.9" y="128.4" transform="rotate(-90 119.9 128.4)">USIM_VDD</text>
<text x="121.8" y="130.3" transform="rotate(-90 121.8 130.3)">9</text>
<text x="122.6" y="128.4" transform="rotate(-90 122.6 128.4)">USIM_DET</text>
<text x="124.4" y="130.9" transform="rotate(-90 124.4 130.9)">10</text>
<text x="125.2" y="128.4" transform="rotate(-90 125.2 128.4)">RESERVED</text>
<text x="127" y="130.9" transform="rotate(-90 127 130.9)">11</text>
<text x="127.8" y="128.4" transform="rotate(-90 127.8 128.4)">RESERVED</text>
<text x="129.7" y="130.9" transform="rotate(-90 129.7 130.9)">12</text>
<text x="130.5" y="128.4" transform="rotate(-90 130.5 128.4)">RESERVED</text>
<text x="132.3" y="130.9" transform="rotate(-90 132.3 130.9)">13</text>
<text x="133.2" y="128.4" transform="rotate(-90 133.2 128.4)">RESERVED</text>
<text x="135" y="130.9" transform="rotate(-90 135 130.9)">14</text>
<text x="135.8" y="128.4" transform="rotate(-90 135.8 128.4)">RESERVED</text>
<text x="137.6" y="130.9" transform="rotate(-90 137.6 130.9)">15</text>
<text x="138.4" y="128.4" transform="rotate(-90 138.4 128.4)">RESERVED</text>
<text x="140.3" y="130.9" transform="rotate(-90 140.3 130.9)">16</text>
<text x="141.1" y="128.4" transform="rotate(-90 141.1 128.4)">RESERVED</text>
<text x="143" y="130.9" transform="rotate(-90 143 130.9)">17</text>
<text x="143.8" y="128.4" transform="rotate(-90 143.8 128.4)">RESERVED</text>
<text x="145.6" y="130.9" transform="rotate(-90 145.6 130.9)">18</text>
<text x="146.2" y="126.7">ADC</text>
<text x="146.4" y="128.4" transform="rotate(-90 146.4 128.4)">GND</text>
<text x="148.5" y="131.8">EC600S-CN</text>
<text x="94.8" y="133.1">100NF</text>
<text x="112" y="144.8" transform="rotate(-90 112 144.8)">SIM-CLK[3]</text>
<text x="115" y="146.1" transform="rotate(-90 115 146.1)">SIM-DATA [3]</text>
<text x="117.1" y="147">VDD_SIM</text>
<text x="117.4" y="145.8" transform="rotate(-90 117.4 145.8)">SIM-RST[3]</text>
<text x="224.6" y="177.2">COMPANY:</text>
<text x="224.6" y="183.9">TITLE:</text>
<text x="191.4" y="188.5">DRAWN:</text>
<text x="211.3" y="188.5">DATED:</text>
<text x="191.4" y="193.8">CHECKED:</text>
<text x="211.3" y="193.8">DATED:</text>
<text x="230" y="194.5">CODE:</text>
<text x="242.6" y="194.5">SIZE:</text>
<text x="261.8" y="194.5">DRAWING NO:</text>
<text x="285" y="194.5">REV:</text>
<text x="191.4" y="199.1">QUALITY CONTROL:</text>
<text x="211.3" y="199.1">DATED:</text>
<text x="191.4" y="204.4">RELEASED:</text>
<text x="211.3" y="204.4">DATED:</text>
<text x="224.7" y="206.4">SCALE:</text>
<text x="267.1" y="206.4">SHEET:</text>
<text x="274.1" y="206.4">OF</text>
</g>
<g font-size="1.2">
<text x="151.6" y="48.7" transform="rotate(-90 151.6 48.7)">J6</text>
<text x="161.4" y="48.7" transform="rotate(-90 161.4 48.7)">ECT818000071</text>
</g>
<g font-size="1">
<text x="135.3" y="60.7">C1</text>
<text x="148.5" y="60.7">C2</text>
<text x="163.5" y="77.9">C36</text>
<text x="162.7" y="96.6" transform="rotate(-90 162.7 96.6)">C33</text>
<text x="202.3" y="118.9">PA2/U2_TX</text>
<text x="210" y="118.6">[4]</text>
<text x="94.8" y="128.9">C4</text>
</g>
</svg>
